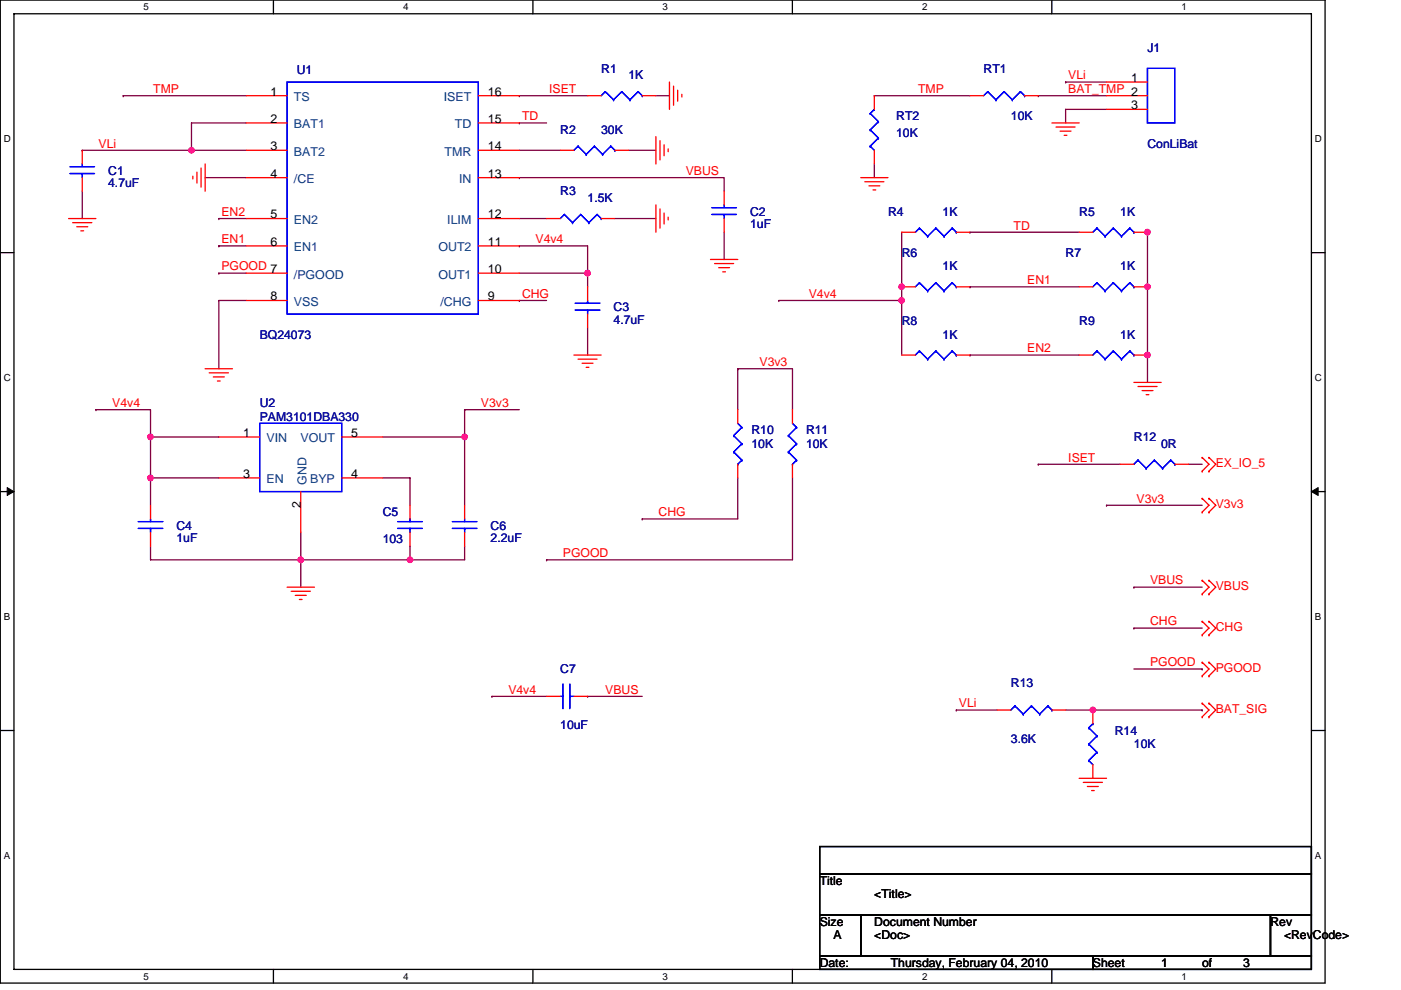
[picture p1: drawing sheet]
<svg xmlns="http://www.w3.org/2000/svg" width="297mm" height="210mm" viewBox="0 0 297 210" stroke-linecap="round" stroke-linejoin="round" font-family="sans-serif">
<path d="M.1 0h280.8v208.5h-280.8zM3 2.9h275v202.7h-275z" fill="none" stroke="#000" stroke-width=".28"/>
<g fill="#fff">
<path d="M30.5 .3h1.1v2.3h-1.1z"/>
<path d="M30.5 205.9h1.1v2.3h-1.1z"/>
</g>
<path d="M58 0v2.9M58 205.6v2.9" fill="none" stroke="#000" stroke-width=".28"/>
<g fill="#fff">
<path d="M85.5 .3h1.1v2.3h-1.1z"/>
<path d="M85.5 205.9h1.1v2.3h-1.1z"/>
</g>
<path d="M113 0v2.9M113 205.6v2.9" fill="none" stroke="#000" stroke-width=".28"/>
<g fill="#fff">
<path d="M140.5 .3h1.1v2.3h-1.1z"/>
<path d="M140.5 205.9h1.1v2.3h-1.1z"/>
</g>
<path d="M168 0v2.9M168 205.6v2.9" fill="none" stroke="#000" stroke-width=".28"/>
<g fill="#fff">
<path d="M195.5 .3h1.2v2.3h-1.2z"/>
<path d="M195.5 205.9h1.2v2.3h-1.2z"/>
</g>
<path d="M223 0v2.9M223 205.6v2.9" fill="none" stroke="#000" stroke-width=".28"/>
<g fill="#fff">
<path d="M250.5 .3h1.2v2.3h-1.2z"/>
<path d="M250.5 205.9h1.2v2.3h-1.2z"/>
<path d="M.8 28.3h1.5v2.3h-1.5z"/>
<path d="M278.8 28.3h1.5v2.3h-1.5z"/>
<path d="M.8 78.9h1.5v2.3h-1.5z"/>
<path d="M278.8 78.9h1.5v2.3h-1.5z"/>
</g>
<path d="M.1 53.6h2.9M278 53.6h2.9" fill="none" stroke="#000" stroke-width=".28"/>
<g fill="#fff">
<path d="M.8 129.6h1.4v2.3h-1.4z"/>
<path d="M278.8 129.6h1.4v2.3h-1.4z"/>
</g>
<path d="M.1 104.3h2.9M278 104.3h2.9" fill="none" stroke="#000" stroke-width=".28"/>
<path d="M1.5 103.4l1.5 .9-1.5 .8zM278 104.3l1.5-.9v1.7z" fill="#000" stroke="#000" stroke-width=".21"/>
<g fill="#fff">
<path d="M.8 180.3h1.4v2.3h-1.4z"/>
<path d="M278.8 180.3h1.4v2.3h-1.4z"/>
</g>
<path d="M.1 154.9h2.9M278 154.9h2.9M173.8 179.6h104.2v5.7h-104.2zM173.8 194h8.7v8.7h-8.7zM173.8 185.3h104.2v8.7h-104.2zM182.5 194h86.9v8.7h-86.9zM269.4 194h8.6v8.7h-8.6zM173.8 202.7h57.9v2.9h-57.9zM231.7 202.7h46.3v2.9h-46.3z" fill="none" stroke="#000" stroke-width=".28"/>
<g fill="none" stroke="#800040" stroke-width=".28">
<path d="M225.9 17.4h.1M225.9 17.4h8.7M17.4 31.9h34.8M17.4 31.9h.1M26.1 20.3h.1M26.1 20.3h26.1M43.5 37.7h8.7M52.2 26.1h-11.6v5.8M110.1 20.3h.1M110.1 37.7h43.4v2.9M110.1 37.7h.1M110.1 26.1h.1"/>
<path d="M110.1 31.9h8.7M110.1 20.3h14.5M110.1 26.1h5.8M133.3 31.9h5.8M139.1 20.3h2.8M185.4 20.3h.1M185.4 34.8v2.9M185.4 20.3h20.3M220.1 20.3h.1M220.1 20.3h14.5M234.6 23.2h-8.7v2.9M17.4 40.6v5.8"/>
<path d="M46.4 52.2h.1M46.4 46.4h.1M46.4 57.9h.1M46.4 52.2h5.8M46.4 46.4h5.8M46.4 57.9h5.8M110.1 52.2h.1M110.1 52.2h14.5v5.7M110.1 57.9h14.5M110.1 46.4h5.8M124.6 57.9h.1M124.6 57.9v2.9"/>
<path d="M130.4 46.4h8.7M153.5 49.3v5.7M191.2 49.3v11.5M205.7 49.3h.1M205.7 49.3h23.1M243.3 49.3h.1M243.3 49.3v31.8M52.2 63.7h-5.8v14.5M110.1 63.7h.1M110.1 63.7h5.8M124.6 69.5v5.8M156.4 78.2v8.7"/>
<path d="M156.4 78.2h.1M156.4 78.2h11.6v8.7M165.1 63.7h.1M165.1 63.7h26.1M191.2 60.8h.1M191.2 63.7v11.6M191.2 60.8v2.9M205.7 60.8h.1M205.7 75.3h.1M205.7 60.8h23.1M205.7 75.3h23.1M243.3 75.3h.1"/>
<path d="M243.3 60.8h.1M20.3 86.9h11.6v5.8M20.3 86.9h.1M31.9 92.7h14.5M31.9 92.7h.1M31.9 92.7v14.5M81.1 92.7h17.4M98.5 92.7h.1M98.5 86.9v5.8M98.5 86.9h.1M98.5 92.7v14.5M98.5 86.9h11.6"/>
<path d="M220.1 98.5h.1M220.1 98.5h17.4M252 98.5h2.9M31.9 101.4h.1M31.9 101.4h14.5M31.9 115.8v2.9h31.9M63.8 112.9v5.8M63.8 118.7v5.8M63.8 118.7h.1M81.1 101.4h5.8v5.8M86.9 118.7h.1M86.9 115.8v2.9"/>
<path d="M98.5 115.8v2.9h-34.7M115.9 118.7h.1M136.2 110.1h.1M156.4 101.4v8.7h-20.2M168 101.4v17.3h-52.1M234.6 107.2h.1M234.6 107.2h20.3M240.4 124.5h.1M240.4 133.2h.1M240.4 124.5h14.5M240.4 133.2h14.5M104.3 147.7h.1"/>
<path d="M104.3 147.7h11.6M124.6 147.7h.1M124.6 147.7h11.6M202.8 150.6h.1M202.8 150.6h8.7M225.9 150.6h29M231.7 150.6h.1M240.4 141.9h14.5M254.9 141.9h.1M254.9 150.6h.1"/>
</g>
<g fill="#f0f" stroke="#f0f" stroke-width=".28">
<circle cx="31.9" cy="101.4" r=".57"/>
<circle cx="98.5" cy="92.7" r=".57"/>
<circle cx="86.9" cy="118.7" r=".57"/>
<circle cx="63.8" cy="118.7" r=".57"/>
<circle cx="31.9" cy="92.7" r=".57"/>
<circle cx="40.6" cy="31.9" r=".57"/>
<circle cx="191.2" cy="63.7" r=".57"/>
<circle cx="124.6" cy="57.9" r=".57"/>
<circle cx="243.3" cy="75.3" r=".57"/>
<circle cx="191.2" cy="60.8" r=".57"/>
<circle cx="231.7" cy="150.6" r=".57"/>
<circle cx="243.3" cy="60.8" r=".57"/>
<circle cx="243.3" cy="49.2" r=".57"/>
</g>
<g fill="none" stroke="#f00" stroke-width=".28">
<path d="M141.9 17.4v5.8M142.8 18.3v4M143.7 19.1v2.4M234.6 17.4h8.7M17.4 31.9v2.9M17.4 37.7v2.9M40.9 37.4v.6M41.8 36.5v2.3M42.6 35.6v4.1M43.5 34.8v5.8M52.2 31.9h8.7M52.2 20.3h8.7"/>
<path d="M52.2 26.1h8.7M52.2 37.7h8.7M101.4 31.9h8.7M101.4 20.3h8.7M101.4 26.1h8.7M101.4 37.7h8.7M118.8 31.9h2.9M124.6 20.3h2.9M130.4 31.9h2.9M136.2 20.3h2.9M139.1 29v5.8M139.9 29.8v4.1"/>
<path d="M140.8 30.7v2.3M141.7 31.6v.6M144.6 20v.6M182.5 37.7h5.8M183.4 38.5h4M184.2 39.4h2.3M185.4 20.3v2.9M185.4 31.9v2.9M205.7 20.3h2.9M217.2 20.3h2.9M223 26.1h5.8M223.9 26.9h4"/>
<path d="M224.8 27.8h2.3M225.6 28.7h.6M234.6 20.3h8.7M234.6 23.2h8.7M14.5 46.4h5.8M15.4 47.2h4.1M16.3 48.1h2.3M17.1 49h.6M52.2 46.4h8.7M52.2 52.2h8.7M52.2 57.9h8.7M101.4 46.4h8.7"/>
<path d="M101.4 52.2h8.7M101.4 57.9h8.7M115.9 46.4h2.9M127.5 46.4h2.9M139.1 43.5v5.8M139.9 44.3v4.1M140.8 45.2v2.3M141.7 46.1v.6M150.6 55h5.8M151.5 55.9h4.1M152.4 56.8h2.3M153.2 57.7h.6"/>
<path d="M153.5 40.6v2.9M153.5 46.4v2.9M185.1 40.3h.6M191.2 49.3h2.9M202.8 49.3h2.9M228.8 49.3h2.9M240.4 49.3h2.9M43.5 78.2h5.8M44.4 79.1h4M45.2 79.9h2.4M52.2 63.7h8.7M101.4 63.7h8.7"/>
<path d="M121.7 75.3h5.8M122.6 76.2h4M123.4 77h2.3M124.3 77.9h.6M124.6 60.8v2.9M124.6 66.6v2.9M191.2 60.8h2.9M191.2 75.3h2.9M202.8 60.8h2.9M202.8 75.3h2.9M228.8 60.8h2.9M228.8 75.3h2.9"/>
<path d="M240.4 60.8h2.9M240.4 75.3h2.9M46.1 80.8h.6M46.4 92.7h8.7M72.5 92.7h8.6M156.4 86.9v2.9M156.4 98.5v2.9M168 86.9v2.9M168 98.5v2.9M237.5 98.5h2.9M240.4 81.1h5.8M241.3 82h4"/>
<path d="M242.1 82.8h2.4M243 83.7h.6M249.1 98.5h2.9M254.9 99.9h.1M254.9 97h.1M254.9 97l1.4 1.5-1.4 1.4M256.3 99.9h.1M256.3 97h.1M256.3 97l1.5 1.5-1.5 1.4M31.9 107.2v2.9M31.9 112.9v2.9M46.4 101.4h8.7"/>
<path d="M63.8 104.3v8.6M72.5 101.4h8.6M86.9 107.2v2.9M86.9 112.9v2.9M98.5 107.2v2.9M98.5 112.9v2.9M254.9 108.6h.1M254.9 105.7h.1M254.9 105.7l1.4 1.5-1.4 1.4M256.3 108.6h.1M256.3 105.7h.1M256.3 105.7l1.5 1.5-1.5 1.4"/>
<path d="M60.9 124.5h5.8M61.7 125.4h4.1M62.6 126.3h2.3M63.5 127.1h.5M254.9 134.7h.1M254.9 131.8h.1M254.9 126h.1M254.9 123.1h.1M254.9 131.8l1.4 1.4-1.4 1.5M254.9 123.1l1.4 1.4-1.4 1.5M256.3 134.7h.1M256.3 131.8h.1"/>
<path d="M256.3 126h.1M256.3 123.1h.1M256.3 131.8l1.5 1.4-1.5 1.5M256.3 123.1l1.5 1.4-1.5 1.5M115.9 147.7h2.9M121.7 147.7h2.9M211.5 150.6h2.8M223 150.6h2.9M231.7 150.6v2.9M254.9 143.4h.1M254.9 140.5h.1M254.9 152h.1"/>
<path d="M254.9 149.1h.1M254.9 140.5l1.4 1.4-1.4 1.5M254.9 149.1l1.4 1.5-1.4 1.4M256.3 143.4h.1M256.3 140.5h.1M256.3 152h.1M256.3 149.1h.1M256.3 140.5l1.5 1.4-1.5 1.5M256.3 149.1l1.5 1.5-1.5 1.4M228.8 165.1h5.8M229.7 165.9h4M230.5 166.8h2.4"/>
<path d="M231.4 167.7h.6M231.7 162.2v2.9"/>
</g>
<g fill="none" stroke="#00f" stroke-width=".28">
<path d="M60.9 17.4h40.5v49.2h-40.5zM128.3 19.4h.1M128.3 19.4l-.8 .9M128.3 19.4l1.8 1.8M131.8 19.4h.1M131.8 19.4l-1.7 1.8M131.8 19.4l1.8 1.8M135.3 19.4h.1M135.3 19.4l-1.7 1.8M135.3 19.4l.9 .9M209.4 19.4h.1M209.4 19.4l-.8 .9"/>
<path d="M209.4 19.4l1.8 1.8M212.9 19.4h.1M212.9 19.4l-1.7 1.8M212.9 19.4l1.7 1.8M216.4 19.4h.1M216.4 19.4l-1.8 1.8M216.4 19.4l.8 .9M243.3 14.5h5.8v11.6h-5.8zM14.8 36.8h5.2M14.8 35.3h5.2M17.4 34.8v.5M17.4 36.8h.1"/>
<path d="M17.4 36.8v.9M122.6 31h.1M122.6 31l-.9 .9M122.6 31l1.7 1.7M124.3 32.7h.1M126 31h.1M126 31l-1.7 1.7M126 31l1.8 1.7M127.8 32.7h.1M129.5 31h.1M129.5 31l-1.7 1.7M129.5 31l.9 .9"/>
<path d="M130.1 21.2h.1M130.4 31.9h.1M133.6 21.2h.1M136.2 20.3h.1M184.5 31h.1M184.5 27.5h.1M184.5 24.1h.1M184.5 31l.9 .9M184.5 27.5l1.7 1.8M184.5 24.1l1.7 1.7M185.4 23.2h.1M185.4 23.2l-.9 .9"/>
<path d="M186.2 29.3h.1M186.2 25.8h.1M186.2 29.3l-1.7 1.7M186.2 25.8l-1.7 1.7M211.2 21.2h.1M214.6 21.2h.1M217.2 20.3h.1M119.7 45.5h.1M119.7 45.5l-.9 .9M119.7 45.5l1.7 1.7M121.4 47.2h.1M123.1 45.5h.1"/>
<path d="M123.1 45.5l-1.7 1.7M123.1 45.5l1.8 1.7M124.9 47.2h.1M126.6 45.5h.1M126.6 45.5l-1.7 1.7M126.6 45.5l.9 .9M127.5 46.4h.1M150.9 45.5h5.2M150.9 44h5.2M153.5 43.5v.5M153.5 45.5h.1M153.5 45.5v.9"/>
<path d="M194.9 48.4h.1M194.9 60h.1M194.9 48.4l-.8 .9M194.9 48.4l1.8 1.7M194.9 60l-.8 .8M194.9 60l1.8 1.7M196.7 50.1h.1M198.4 48.4h.1M198.4 60h.1M198.4 48.4l-1.7 1.7M198.4 48.4l1.7 1.7M198.4 60l-1.7 1.7"/>
<path d="M198.4 60l1.7 1.7M200.1 50.1h.1M201.9 48.4h.1M201.9 60h.1M201.9 48.4l-1.8 1.7M201.9 48.4l.9 .9M201.9 60l-1.8 1.7M201.9 60l.9 .8M202.8 49.3h.1M232.6 60h.1M232.6 48.4h.1M232.6 60l-.9 .8"/>
<path d="M232.6 60l1.7 1.7M232.6 48.4l-.9 .9M232.6 48.4l1.7 1.7M234.3 50.1h.1M236 60h.1M236 48.4h.1M236 60l-1.7 1.7M236 60l1.8 1.7M236 48.4l-1.7 1.7M236 48.4l1.8 1.7M237.8 50.1h.1M239.5 60h.1"/>
<path d="M239.5 48.4h.1M239.5 60l-1.7 1.7M239.5 60l.9 .8M239.5 48.4l-1.7 1.7M239.5 48.4l.9 .9M240.4 49.3h.1M122 65.8h5.2M122 64.3h5.2M124.6 63.7v.6M124.6 65.8h.1M124.6 65.8v.8M194.9 74.4h.1"/>
<path d="M194.9 74.4l-.8 .9M194.9 74.4l1.8 1.8M196.7 61.7h.1M196.7 76.2h.1M198.4 74.4h.1M198.4 74.4l-1.7 1.8M198.4 74.4l1.7 1.8M200.1 61.7h.1M200.1 76.2h.1M201.9 74.4h.1M201.9 74.4l-1.8 1.8M201.9 74.4l.9 .9"/>
<path d="M202.8 60.8h.1M202.8 75.3h.1M232.6 74.4h.1M232.6 74.4l-.9 .9M232.6 74.4l1.7 1.8M234.3 76.2h.1M234.3 61.7h.1M236 74.4h.1M236 74.4l-1.7 1.8M236 74.4l1.8 1.8M237.8 76.2h.1M237.8 61.7h.1"/>
<path d="M239.5 74.4h.1M239.5 74.4l-1.7 1.8M239.5 74.4l.9 .9M240.4 75.3h.1M240.4 60.8h.1M55.1 89.8h17.4v14.5h-17.4zM155.6 92.4h.1M155.6 95.9h.1M155.6 92.4l1.7 1.7M155.6 95.9l1.7 1.7M156.4 98.5h.1M156.4 89.8l.9 .9"/>
<path d="M157.3 90.7h.1M157.3 94.1h.1M157.3 97.6h.1M157.3 90.7l-1.7 1.7M157.3 94.1l-1.7 1.8M157.3 97.6l-.9 .9M167.1 92.4h.1M167.1 95.9h.1M167.1 92.4l1.8 1.7M167.1 95.9l1.8 1.7M168 98.5h.1M168 89.8l.9 .9"/>
<path d="M168.9 90.7h.1M168.9 94.1h.1M168.9 97.6h.1M168.9 90.7l-1.8 1.7M168.9 94.1l-1.8 1.8M168.9 97.6l-.9 .9M241.3 97.6h.1M241.3 97.6l-.9 .9M241.3 97.6l1.7 1.7M243 99.3h.1M244.7 97.6h.1M244.7 97.6l-1.7 1.7"/>
<path d="M244.7 97.6l1.8 1.7M246.5 99.3h.1M248.2 97.6h.1M248.2 97.6l-1.7 1.7M248.2 97.6l.9 .9M249.1 98.5h.1M29.3 112.1h5.2M29.3 110.6h5.2M31.9 110.1v.5M31.9 112.1h.1M31.9 112.1v.8M84.3 112.1h5.2"/>
<path d="M84.3 110.6h5.2M86.9 110.1v.5M86.9 112.1h.1M86.9 112.1v.8M95.9 112.1h5.2M95.9 110.6h5.2M98.5 110.1v.5M98.5 112.1h.1M98.5 112.1v.8M118.8 147.7h.6M119.4 145.1v5.2M120.8 145.1v5.2"/>
<path d="M120.8 147.7h.1M120.8 147.7h.9M215.2 149.7h.1M215.2 149.7l-.9 .9M215.2 149.7l1.8 1.8M217 151.5h.1M218.7 149.7h.1M218.7 149.7l-1.7 1.8M218.7 149.7l1.7 1.8M220.4 151.5h.1M222.2 149.7h.1M222.2 149.7l-1.8 1.8"/>
<path d="M222.2 149.7l.8 .9M223 150.6h.1M230.8 157.8h.1M230.8 154.4h.1M230.8 157.8l1.8 1.8M230.8 154.4l1.8 1.7M231.7 153.5h.1M231.7 153.5l-.9 .9M232.6 159.6h.1M232.6 156.1h.1M232.6 159.6l-1.8 1.7M232.6 156.1l-1.8 1.7"/>
<path d="M230.8 161.3h.1M230.8 161.3l.9 .9"/>
</g>
<g font-size="2.6" fill="#000080">
<text x="243.3" y="11">J1</text>
<text x="62.9" y="15.7">U1</text>
<text x="127.5" y="15.4">R1</text>
<text x="133.3" y="16.8">1K</text>
<text x="208.6" y="15.4">RT1</text>
<text x="118.8" y="28.4">R2</text>
<text x="127.5" y="28.4">30K</text>
<text x="190" y="25.5">RT2</text>
<text x="190" y="29">10K</text>
<text x="214.3" y="25.5">10K</text>
<text x="243.3" y="31.3">ConLiBat</text>
<text x="22.9" y="37.1">C1</text>
<text x="22.9" y="39.7">4.7uF</text>
<text x="118.8" y="41.4">R3</text>
<text x="124.6" y="42.9">1.5K</text>
<text x="159" y="45.8">C2</text>
<text x="188.3" y="45.8">R4</text>
<text x="199.9" y="45.8">1K</text>
<text x="228.8" y="45.8">R5</text>
<text x="237.5" y="45.8">1K</text>
<text x="159" y="48.4">1uF</text>
<text x="191.2" y="54.5">R6</text>
<text x="199.9" y="57.4">1K</text>
<text x="225.9" y="54.5">R7</text>
<text x="237.5" y="57.4">1K</text>
<text x="55.1" y="71.8">BQ24073</text>
<text x="130.1" y="66.1">C3</text>
<text x="130.1" y="68.7">4.7uF</text>
<text x="191.2" y="69">R8</text>
<text x="199.9" y="71.8">1K</text>
<text x="228.8" y="69">R9</text>
<text x="237.5" y="71.8">1K</text>
<text x="55.1" y="86.3">U2</text>
<text x="55.1" y="89.2">PAM3101DBA330</text>
<text x="159.3" y="92.1">R10</text>
<text x="159.3" y="95">10K</text>
<text x="170.9" y="92.1">R11</text>
<text x="170.9" y="95">10K</text>
<text x="240.4" y="93.6">R12</text>
<text x="246.2" y="95">0R</text>
<text x="37.4" y="112.4">C4</text>
<text x="81.1" y="109.5">C5</text>
<text x="104" y="112.4">C6</text>
<text x="37.4" y="115">1uF</text>
<text x="81.1" y="115.3">103</text>
<text x="104" y="115">2.2uF</text>
<text x="118.8" y="142.8">C7</text>
<text x="214.3" y="145.7">R13</text>
<text x="118.8" y="154.7">10uF</text>
<text x="236.3" y="155.8">R14</text>
<text x="214.3" y="157.6">3.6K</text>
<text x="240.4" y="158.7">10K</text>
</g>
<g font-size="2.6" fill="#f00">
<text x="226.5" y="16.8">VLi</text>
<text x="32.5" y="19.7">TMP</text>
<text x="116.5" y="19.7">ISET</text>
<text x="194.6" y="19.7">TMP</text>
<text x="226.5" y="19.7">BAT_TMP 2</text>
<text x="110.7" y="25.5">TD</text>
<text x="20.9" y="31.3">VLi</text>
<text x="145.4" y="37.1">VBUS</text>
<text x="47" y="45.8">EN2</text>
<text x="47" y="51.6">EN1</text>
<text x="113.6" y="51.6">V4v4</text>
<text x="214.9" y="48.7">TD</text>
<text x="47" y="57.4">PGOOD 7</text>
<text x="110.7" y="63.2">CHG</text>
<text x="171.5" y="63.2">V4v4</text>
<text x="217.8" y="60.3">EN1</text>
<text x="161.1" y="77.6">V3v3</text>
<text x="217.8" y="74.7">EN2</text>
<text x="23.8" y="86.3">V4v4</text>
<text x="102" y="86.3">V3v3</text>
<text x="226.5" y="97.9">ISET</text>
<text x="257.8" y="99.1">EX_IO_5</text>
<text x="241" y="106.6">V3v3</text>
<text x="257.8" y="107.8">V3v3</text>
<text x="139.6" y="109.5">CHG</text>
<text x="119.4" y="118.2">PGOOD</text>
<text x="243.9" y="124">VBUS</text>
<text x="257.8" y="125.1">VBUS</text>
<text x="243.9" y="132.7">CHG</text>
<text x="257.8" y="133.8">CHG</text>
<text x="243.9" y="141.3">PGOOD</text>
<text x="257.8" y="142.5">PGOOD</text>
<text x="107.8" y="147.1">V4v4</text>
<text x="128.3" y="147.1">VBUS</text>
<text x="203.3" y="150">VLi</text>
<text x="257.8" y="151.2">BAT_SIG</text>
</g>
<g font-size="2.6">
<text x="239.8" y="17.4">1</text>
<text x="57.4" y="20.3">1</text>
<text x="103.4" y="20.3">16</text>
<text x="239.8" y="23.2">3</text>
<text x="57.4" y="26.1">2</text>
<text x="103.4" y="26.1">15</text>
<text x="57.4" y="31.9">3</text>
<text x="103.4" y="31.9">14</text>
<text x="57.4" y="37.7">4</text>
<text x="103.4" y="37.7">13</text>
<text x="57.4" y="46.3">5</text>
<text x="103.4" y="46.3">12</text>
<text x="57.4" y="52.1">6</text>
<text x="103.4" y="52.1">11</text>
<text x="103.4" y="57.9">10</text>
<text x="57.4" y="63.7">8</text>
<text x="103.4" y="63.7">9</text>
<text x="51.6" y="92.7">1</text>
<text x="74.5" y="92.7">5</text>
<text x="51.6" y="101.3">3</text>
<text x="74.5" y="101.3">4</text>
<text x="63.8" y="107.8" transform="rotate(-90 63.8 107.8)">2</text>
<text x="173.8" y="187.7">Title</text>
<text x="185.4" y="190.6">&lt;Title&gt;</text>
<text x="173.8" y="196.4">Size</text>
<text x="185.4" y="196.4">Document Number</text>
<text x="269.4" y="196.4">Rev</text>
<text x="176.7" y="199.3">A</text>
<text x="185.4" y="199.3">&lt;Doc&gt;</text>
<text x="272.2" y="199.3">&lt;RevCode&gt;</text>
<text x="173.8" y="205">Date:</text>
<text x="188.9" y="205">Thursday, February 04, 2010</text>
<text x="231.7" y="205">Sheet</text>
<text x="246.2" y="205">1</text>
<text x="254.9" y="205">of</text>
<text x="263.6" y="205">3</text>
</g>
<g font-size="2.6" fill="#004080">
<text x="62.3" y="21.5">TS</text>
<text x="94.1" y="21.5">ISET</text>
<text x="62.3" y="27.2">BAT1</text>
<text x="96.5" y="27.2">TD</text>
<text x="62.3" y="33">BAT2</text>
<text x="94.3" y="33">TMR</text>
<text x="62.3" y="38.8">/CE</text>
<text x="97.3" y="38.8">IN</text>
<text x="62.3" y="47.5">EN2</text>
<text x="94.8" y="47.5">ILIM</text>
<text x="62.3" y="53.3">EN1</text>
<text x="92.9" y="53.3">OUT2</text>
<text x="62.3" y="59.1">/PGOOD</text>
<text x="92.9" y="59.1">OUT1</text>
<text x="62.3" y="64.9">VSS</text>
<text x="93.4" y="64.9">/CHG</text>
<text x="56.5" y="93.9">VIN</text>
<text x="63.7" y="93.9">VOUT</text>
<text x="56.5" y="102.5">EN</text>
<text x="65" y="102.8" transform="rotate(-90 65 102.8)">GND</text>
<text x="65.7" y="102.5">BYP</text>
</g>
<g font-size="2.1">
<text x="30.5" y="2.2">5</text>
<text x="85.5" y="2.2">4</text>
<text x="140.5" y="2.2">3</text>
<text x="195.5" y="2.2">2</text>
<text x="250.5" y="2.2">1</text>
<text x=".8" y="30.1">D</text>
<text x="278.8" y="30.1">D</text>
<text x=".8" y="80.8">C</text>
<text x="278.8" y="80.8">C</text>
<text x=".8" y="131.4">B</text>
<text x="278.8" y="131.4">B</text>
<text x=".8" y="182.1">A</text>
<text x="278.8" y="182.1">A</text>
<text x="30.5" y="207.8">5</text>
<text x="85.5" y="207.8">4</text>
<text x="140.5" y="207.8">3</text>
<text x="195.5" y="207.8">2</text>
<text x="250.5" y="207.8">1</text>
</g>
</svg>
